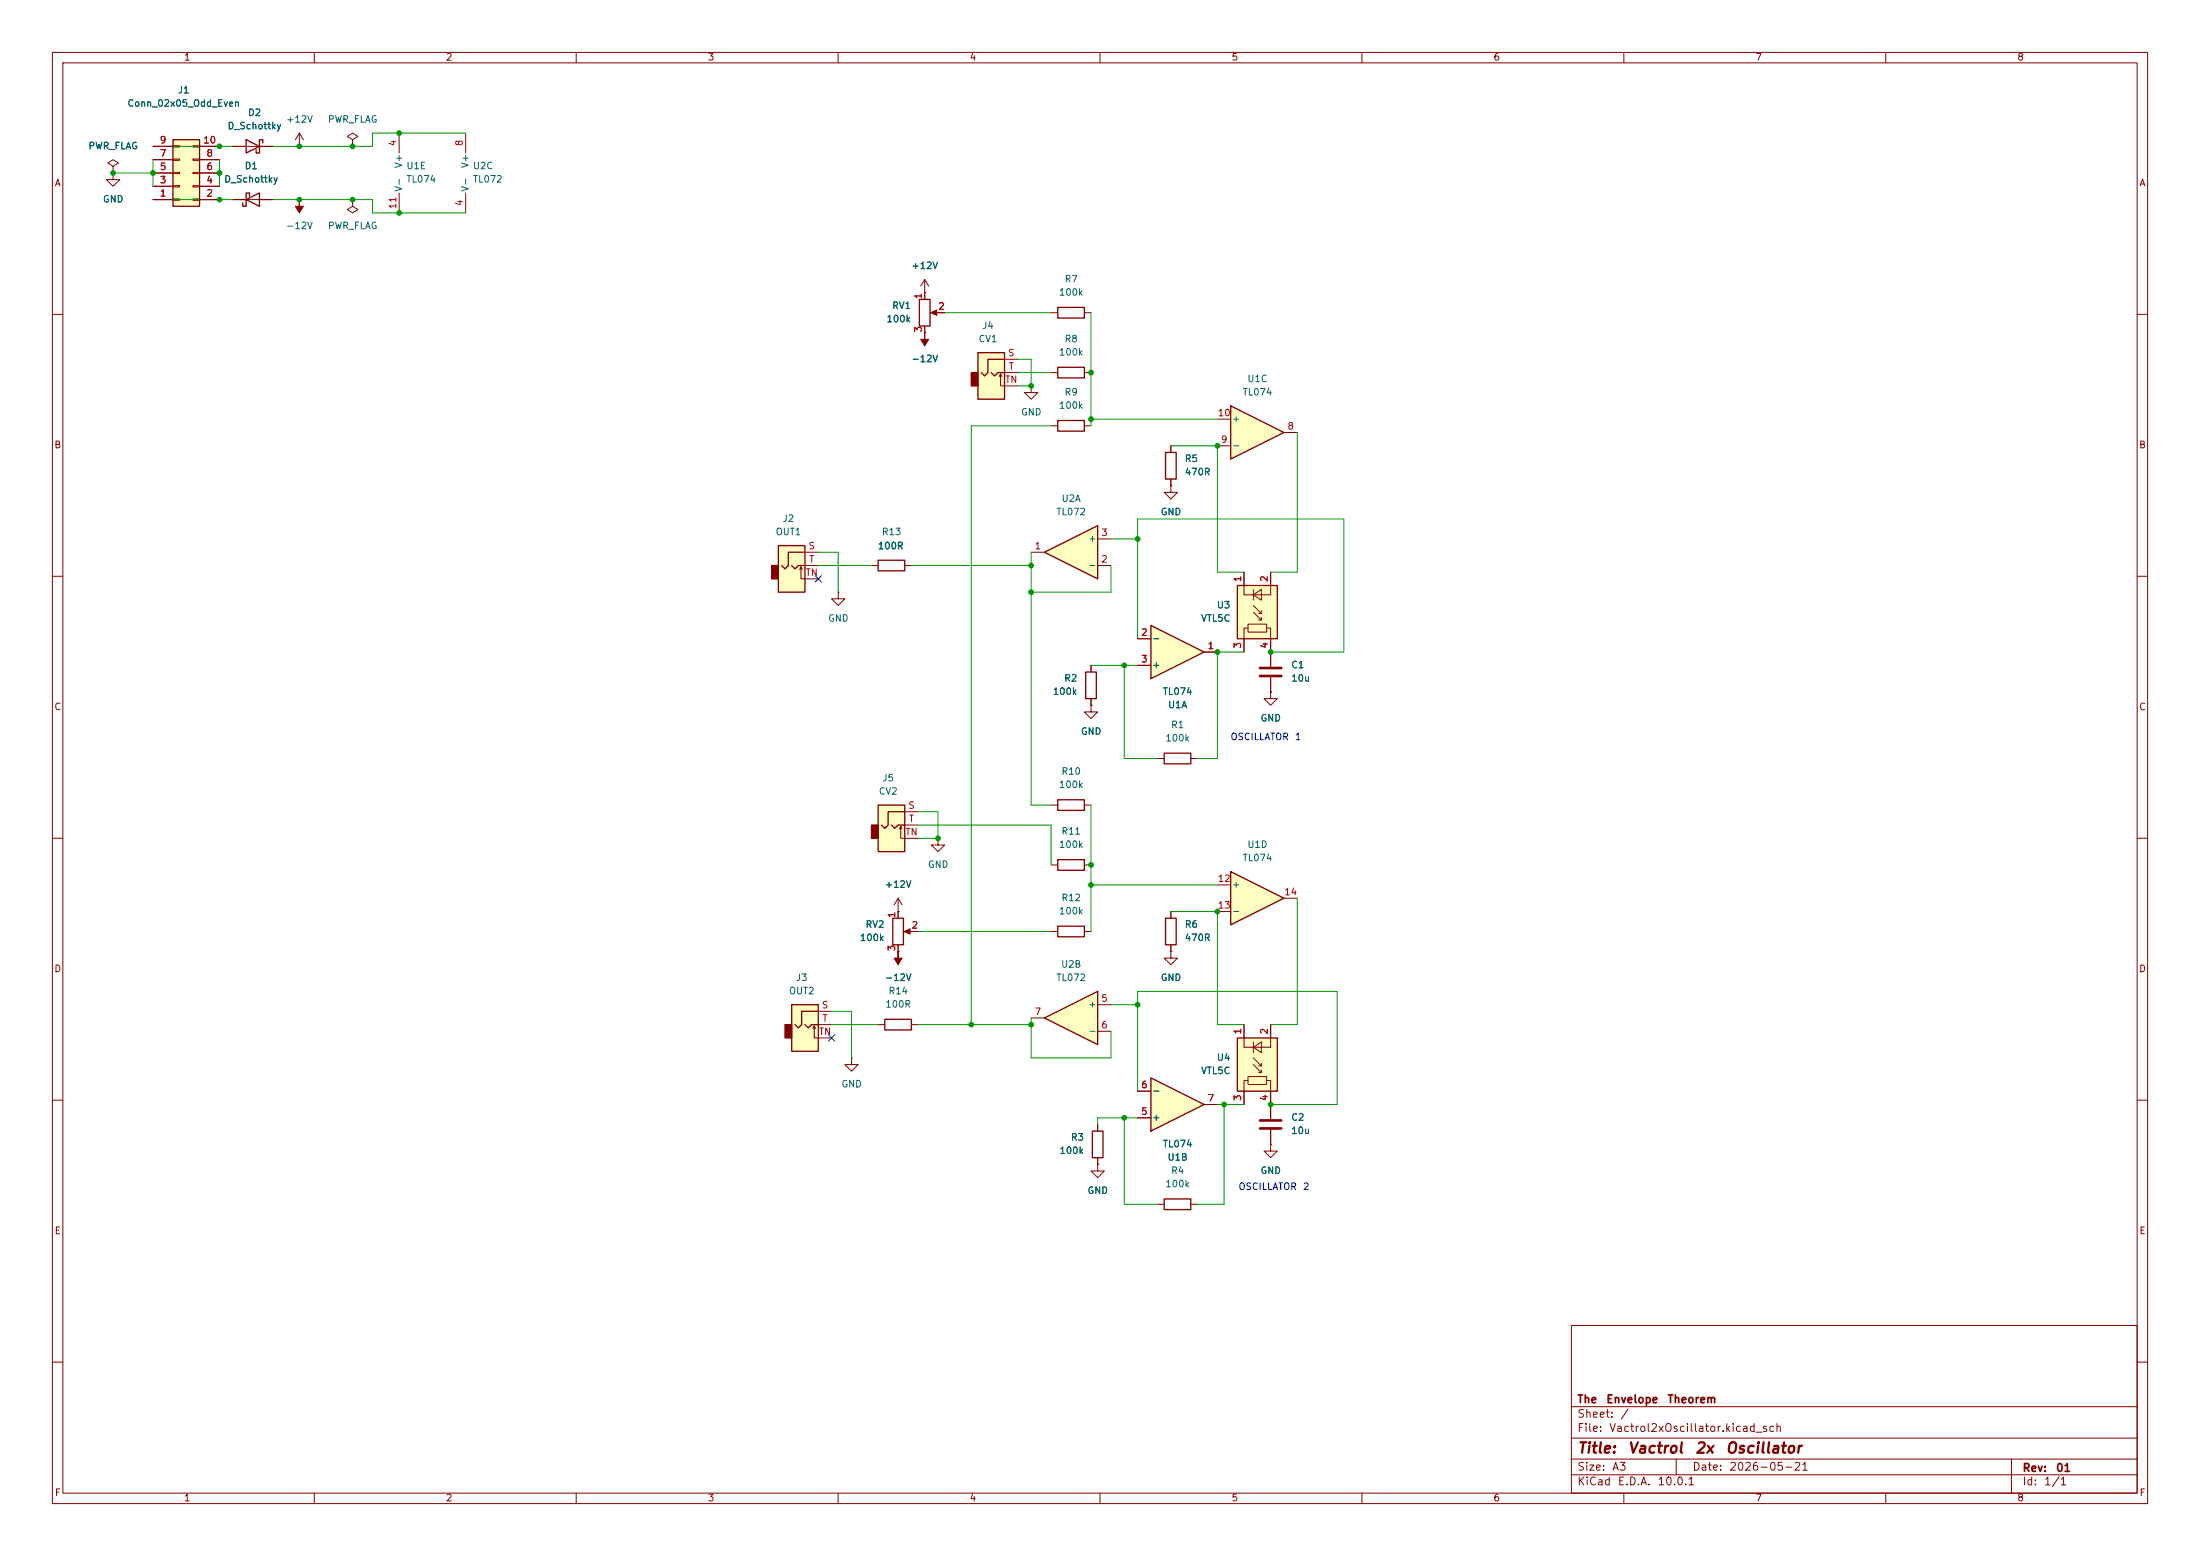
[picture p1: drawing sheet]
<svg xmlns="http://www.w3.org/2000/svg" width="420mm" height="297mm" viewBox="0 0 420 297" stroke-linecap="round" stroke-linejoin="round" font-family="sans-serif">
<g fill="none" stroke="#840000" stroke-width=".19">
<path d="M10 10h400v277h-400zM12 12h396v273h-396zM60 10v2M110 10v2M160 10v2M210 10v2M260 10v2M310 10v2M360 10v2M21.6 33v1.3h1.3l-1.3 1.3-1.3-1.3h1.3M21.6 33h.1M21.6 31.8l1-.7-1-.6-1 .6 1 .7v1.2"/>
<path d="M10 60h2M408 60h2M223.5 85.1v1.3M223.5 91.4v1.3M10 110h2M408 110h2M10 160h2M408 160h2M167.6 195.6h1.3M174 195.6h1.3M10 210h2M408 210h2"/>
<path d="M300 253h108v32h-108zM10 260h2M300 278.5h108M300 274.5h108M300 268.5h108M320 278.5v3M384 278.5v6.5M408 260h2M60 285v2M110 285v2M160 285v2M210 285v2"/>
<path d="M260 285v2M300 281.5h108M310 285v2M360 285v2"/>
</g>
<path d="M222.5 86.4h2v5h-2zM168.9 194.6h5.1v2h-5.1z" fill="none" stroke="#840000" stroke-width=".25"/>
<path d="M236.2 111.8h7.6v10.1h-7.6z" fill="#ffffc2"/>
<path d="M236.2 111.8h7.6v10.1h-7.6z" fill="none" stroke="#840000" stroke-width=".25"/>
<path d="M237.5 109.2v4.3h5.1v-4.3M238.3 119.1h3.5v1.6h-3.5zM238.3 119.9h-.8v4.6M239.3 113.5l1.5-1v2.1zM239.3 112.5v2.1M239.3 115.6l1.5 1.5M239.3 116.8l1.5 1.6M240.8 116.6v.5h-.5M240.8 117.9v.5h-.5M241.8 119.9h.8v4.6" fill="none" stroke="#840000" stroke-width=".19"/>
<path d="M151.1 191.8h5.1v8.9h-5.1z" fill="#ffffc2"/>
<path d="M149.9 195.6h1.2v2.5h-1.2z" fill="#840000" stroke="#840000" stroke-width=".25"/>
<path d="M207.3 128.3h2v5.1h-2zM201.9 164.1h5.1v2h-5.1zM151.1 191.8h5.1v8.9h-5.1zM153.7 195.6l.6 .6 .6-.6h1.3M156.2 193h-3.2v2.6l-.6 .6-.6-.6M208.5 215.9h2.1v5.1h-2.1z" fill="none" stroke="#840000" stroke-width=".25"/>
<g fill="none" stroke="#840000" stroke-width=".19">
<path d="M208.3 127v1.3M208.3 133.4v1.2M179.1 160v1.3h1.2l-1.2 1.3-1.3-1.3h1.3M179.1 160h.1M200.7 165.1h1.2M207 165.1h1.3M155.2 196.3l.2-.5v2.3h3.3M155.4 195.8l.3 .5M156.2 193h2.5M156.2 195.6h2.5M209.5 214.6v1.3M242.6 218.4v1.3h1.2l-1.2 1.3-1.3-1.3h1.3"/>
<path d="M242.6 218.4h.1M242.6 210.8v2.8M242.6 215.6v2.8M209.5 221v1.2"/>
</g>
<path d="M240.5 213.9h4.1M240.5 215.4h4.1" fill="none" stroke="#840000" stroke-width=".51"/>
<path d="M219.7 119.4l10.2 5.1-10.2 5z" fill="#ffffc2"/>
<path d="M219.7 119.4l10.2 5.1-10.2 5zM201.9 152.7h5.1v2h-5.1zM222.2 143.8h5.1v2h-5.1z" fill="none" stroke="#840000" stroke-width=".25"/>
<path d="M208.3 134.6v1.3h1.2l-1.2 1.3-1.3-1.3h1.3M208.3 134.6h.1M217.2 121.9h2.5M217.2 127h2.5M229.9 124.5h2.5M200.7 153.7h1.2M207 153.7h1.3M221 144.8h1.2M227.3 144.8h1.3M209.5 222.2v1.3h1.3l-1.3 1.3-1.2-1.3h1.2M209.5 222.2h.1" fill="none" stroke="#840000" stroke-width=".19"/>
<path d="M219.7 205.7l10.2 5.1-10.2 5.1z" fill="#ffffc2"/>
<path d="M47 26.7l2.5 1.2-2.5 1.3zM50.2 27.3v-.6h-.7v2.5h-.6v-.6M219.7 205.7l10.2 5.1-10.2 5.1zM222.2 228.9h5.1v2h-5.1z" fill="none" stroke="#840000" stroke-width=".25"/>
<path d="M44.4 27.9h7.7M223.5 92.7v1.3h1.3l-1.3 1.3-1.3-1.3h1.3M223.5 92.7h.1M217.2 213.4h2.5M217.2 208.3h2.5M229.9 210.8h2.5M221 229.9h1.2M227.3 229.9h1.3" fill="none" stroke="#840000" stroke-width=".19"/>
<path d="M234.9 77.5l10.2 5.1-10.2 5z" fill="#ffffc2"/>
<path d="M234.9 77.5l10.2 5.1-10.2 5zM167.6 106.9h5.1v2.1h-5.1zM170.4 175.3h2.1v5h-2.1z" fill="none" stroke="#840000" stroke-width=".25"/>
<g fill="none" stroke="#840000" stroke-width=".19">
<path d="M232.4 85.1h2.5M232.4 80h2.5M245.1 82.6h2.5M160 113v1.3h1.3l-1.3 1.3-1.3-1.3h1.3M160 113h.1M166.4 108h1.2M172.7 108h1.3M242.6 132.1v1.3h1.2l-1.2 1.2-1.3-1.2h1.3M242.6 132.1h.1M242.6 124.5v2.8M242.6 129.3v2.8M171.4 174h.1"/>
<path d="M171.4 171.5l-.7 1.2M171.4 171.5l.8 1.2M171.4 171.5v3.8M173 177.8h2.3M171.4 180.3v1.3"/>
</g>
<path d="M240.5 127.5h4.1M240.5 129h4.1" fill="none" stroke="#840000" stroke-width=".51"/>
<path d="M172.6 177.8l1.1-.5v1z" fill="#840000" stroke="#840000" stroke-width=".19"/>
<path d="M236.2 198.1h7.6v10.2h-7.6z" fill="#ffffc2"/>
<path d="M236.2 198.1h7.6v10.2h-7.6z" fill="none" stroke="#840000" stroke-width=".25"/>
<path d="M171.4 181.6h.1M237.5 195.6v4.3h5.1v-4.3M239.3 199.9l1.5-1v2zM239.3 198.9v2M238.3 205.5h3.5v1.5h-3.5zM238.3 206.2h-.8v4.6M239.3 201.9l1.5 1.6M239.3 203.2l1.5 1.5M240.8 202.9v.6h-.5M240.8 204.2v.5h-.5M241.8 206.2h.8v4.6" fill="none" stroke="#840000" stroke-width=".19"/>
<path d="M171.4 181.6v1.3h.8l-.8 1.3-.7-1.3h.7z" fill="#840000" stroke="#840000" stroke-width=".19"/>
<path d="M167.6 153.7h5.1v8.9h-5.1z" fill="#ffffc2"/>
<path d="M166.4 157.5h1.2v2.5h-1.2z" fill="#840000" stroke="#840000" stroke-width=".25"/>
<path d="M167.6 153.7h5.1v8.9h-5.1zM170.2 157.5l.6 .6 .6-.6h1.3M172.7 154.9h-3.2v2.6l-.6 .6-.6-.6" fill="none" stroke="#840000" stroke-width=".25"/>
<path d="M171.7 158.2l.3-.5v2.3h3.3M172 157.7l.2 .5M172.7 154.9h2.6M172.7 157.5h2.6" fill="none" stroke="#840000" stroke-width=".19"/>
<path d="M33 26.7h5.1v12.7h-5.1z" fill="#ffffc2"/>
<path d="M33 26.7h5.1v12.7h-5.1zM201.9 176.8h5.1v2h-5.1zM222.5 175.3h2v5h-2z" fill="none" stroke="#840000" stroke-width=".25"/>
<g fill="none" stroke="#840000" stroke-width=".19">
<path d="M29.2 38.1h3.8M29.2 35.6h3.8M29.2 33h3.8M29.2 30.5h3.8M29.2 27.9h3.8M33 38h1.3v.2h-1.3zM33 35.4h1.3v.3h-1.3zM33 32.9h1.3v.2h-1.3zM33 30.4h1.3v.2h-1.3zM33 27.8h1.3v.3h-1.3zM36.8 38h1.3v.2h-1.3zM36.8 35.4h1.3v.3h-1.3z"/>
<path d="M36.8 32.9h1.3v.2h-1.3zM36.8 30.4h1.3v.2h-1.3zM36.8 27.8h1.3v.3h-1.3zM38.1 38.1h3.8M38.1 35.6h3.8M38.1 33h3.8M38.1 30.5h3.8M38.1 27.9h3.8M57.1 27.9h.1M57.1 25.4l-.7 1.3M57.1 25.4l.8 1.3M57.1 25.4v2.5"/>
<path d="M67.3 26.7l1-.7-1-.6-1 .6 1 .7v1.2M67.3 27.9h.1M200.7 177.8h1.2M207 177.8h1.3M223.5 174v1.3M223.5 181.6v1.3h1.3l-1.3 1.3-1.3-1.3h1.3M223.5 181.6h.1M223.5 180.3v1.3"/>
</g>
<path d="M234.9 166.4l10.2 5.1-10.2 5z" fill="#ffffc2"/>
<path d="M201.9 80.3h5.1v2h-5.1zM234.9 166.4l10.2 5.1-10.2 5z" fill="none" stroke="#840000" stroke-width=".25"/>
<path d="M196.8 73.7v1.2h1.3l-1.3 1.3-1.2-1.3h1.2M196.8 73.7h.1M200.7 81.3h1.2M207 81.3h1.3M232.4 168.9h2.5M232.4 174h2.5M245.1 171.5h2.5" fill="none" stroke="#840000" stroke-width=".19"/>
<path d="M148.6 104.1h5.1v8.9h-5.1z" fill="#ffffc2"/>
<path d="M147.3 108h1.3v2.5h-1.3z" fill="#840000" stroke="#840000" stroke-width=".25"/>
<path d="M201.9 58.7h5.1v2h-5.1zM201.9 70.1h5.1v2h-5.1zM148.6 104.1h5.1v8.9h-5.1zM151.1 108l.7 .6 .6-.6h1.3M153.7 105.4h-3.2v2.6l-.6 .6-.7-.6" fill="none" stroke="#840000" stroke-width=".25"/>
<path d="M200.7 59.7h1.2M207 59.7h1.3M200.7 71.1h1.2M207 71.1h1.3M152.7 108.7l.2-.5v2.3h3.3M152.9 108.2l.3 .5M153.7 105.4h2.5M153.7 108h2.5" fill="none" stroke="#840000" stroke-width=".19"/>
<path d="M186.7 67.3h5.1v8.9h-5.1z" fill="#ffffc2"/>
<path d="M185.4 71.1h1.3v2.6h-1.3z" fill="#840000" stroke="#840000" stroke-width=".25"/>
<path d="M47 38.1l2.5-1.3v2.6zM47.6 37.5v-.7h-.6v2.6h-.6v-.7M175.5 57.2h2v5h-2zM186.7 67.3h5.1v8.9h-5.1zM189.2 71.1l.7 .7 .6-.7h1.3M191.8 68.6h-3.2v2.5l-.6 .7-.7-.7" fill="none" stroke="#840000" stroke-width=".25"/>
<g fill="none" stroke="#840000" stroke-width=".19">
<path d="M44.4 38.1h7.7M57.1 38.1h.1M67.3 38.1v1.3l-1 .6 1 .6 1-.6-1-.6M67.3 38.1h.1M176.5 55.9h.1M176.5 53.3l-.7 1.3M176.5 53.3l.8 1.3M176.5 53.3v3.9M178.1 59.7h2.2M176.5 63.5h.1M176.5 62.2v1.3M190.8 71.9l.2-.5v2.3h3.3"/>
<path d="M191 71.4l.3 .5M191.8 68.6h2.5M191.8 71.1h2.5"/>
</g>
<g fill="#840000" stroke="#840000" stroke-width=".19">
<path d="M177.7 59.7l1.1-.5v1z"/>
<path d="M176.5 63.5v1.3h.8l-.8 1.2-.7-1.2h.7z"/>
<path d="M57.1 38.1v1.3h.8l-.8 1.2-.7-1.2h.7z"/>
</g>
<path d="M199.4 194.3l10.1-5.1v10.2z" fill="#ffffc2"/>
<path d="M199.4 194.3l10.1-5.1v10.2z" fill="none" stroke="#840000" stroke-width=".25"/>
<path d="M196.8 194.3h2.6M209.5 191.8h2.6M209.5 196.9h2.6" fill="none" stroke="#840000" stroke-width=".19"/>
<path d="M199.4 105.4l10.1-5.1v10.2z" fill="#ffffc2"/>
<path d="M199.4 105.4l10.1-5.1v10.2z" fill="none" stroke="#840000" stroke-width=".25"/>
<g fill="none" stroke="#840000" stroke-width=".19">
<path d="M21.6 33h.1M29.2 38.1h3.8M29.2 35.6h3.8M29.2 33h3.8M29.2 30.5h3.8M29.2 27.9h3.8M38.1 38.1h3.8M38.1 35.6h3.8M38.1 33h3.8M38.1 30.5h3.8M38.1 27.9h3.8M44.4 38.1h2.6"/>
<path d="M44.4 27.9h2.6M49.5 38.1h2.6M49.5 27.9h2.6M76.2 25.4v3.8M76.2 36.8v3.8M88.9 25.4v3.8M88.9 36.8v3.8M176.5 55.9h.1M176.5 55.9v1.3M179.1 59.7h1.2M176.5 63.5h.1M176.5 62.2v1.3"/>
<path d="M223.5 92.7h.1M223.5 85.1v1.3M223.5 91.4v1.3M196.8 105.4h2.6M209.5 108h2.6M209.5 102.9h2.6M237.5 109.2v2.6M242.6 109.2v2.6M208.3 134.6h.1M208.3 127v1.3M208.3 133.4v1.2M217.2 121.9h2.5"/>
<path d="M217.2 127h2.5M229.9 124.5h2.5M237.5 121.9v2.6M242.6 132.1h.1M242.6 121.9v5.4M242.6 129.3v2.8M171.4 174h.1M171.4 174v1.3M174 177.8h1.3M223.5 174v1.3M171.4 181.6h.1M171.4 180.3v1.3"/>
<path d="M223.5 181.6h.1M223.5 180.3v1.3M237.5 195.6v2.5M242.6 195.6v2.5M162.6 201.9v1.3h1.2l-1.2 1.3-1.3-1.3h1.3M162.6 201.9h.1M209.5 214.6v1.3M217.2 213.4h2.5M217.2 208.3h2.5M229.9 210.8h2.5M237.5 208.3v2.5M242.6 218.4h.1"/>
<path d="M242.6 208.3v5.3M242.6 215.6v2.8M209.5 222.2h.1M209.5 221v1.2"/>
</g>
<g fill="none" stroke="#009600" stroke-width=".19">
<path d="M21.6 33h7.6M29.2 30.5v5.1M29.2 38.1h15.2M29.2 27.9h15.2M41.9 30.5v5.1M52.1 38.1h19v2.5h17.8M88.9 25.4h-17.8v2.5h-19M180.3 59.7h20.4M208.3 59.7v21.6M194.3 68.6h2.5v5.1h-2.5M194.3 71.1h6.4M200.7 81.3h-15.3v114.3"/>
<path d="M208.3 80h24.1M223.5 85.1h8.9v24.1h5.1M247.6 82.6v26.6h-5M156.2 105.4h3.8v7.6M156.2 108h10.2M174 108h22.8M196.8 105.4v48.3h3.9M212.1 108v5h-15.3M212.1 102.9h5.1M208.3 127h8.9M214.6 127v17.8h6.4M217.2 121.9v-22.8h39.3v25.4h-13.9"/>
<path d="M237.5 124.5h-5.1v20.3h-3.8M175.3 154.9h3.8v5.1h-3.8M175.3 157.5h25.4v7.6M208.3 153.7v24.1M175.3 177.8h25.4M208.3 168.9h24.1M223.5 174h8.9v21.6h5.1M247.6 171.5v24.1h-5M158.7 195.6h8.9M158.7 193h3.9v8.9M175.3 195.6h21.5M196.8 194.3v7.6h15.3v-5"/>
<path d="M212.1 191.8h5.1M214.6 213.4v16.5h6.4M217.2 208.3v-19.1h38.1v21.6h-12.7M217.2 213.4h-7.7v1.2M232.4 210.8h5.1M233.7 210.8v19.1h-5.1"/>
</g>
<path d="M155.6 109.9l1.2 1.2M156.8 109.9l-1.2 1.2M158.1 197.5l1.3 1.2M159.4 197.5l-1.3 1.2" fill="none" stroke="#000084" stroke-width=".19"/>
<g fill="#009600" stroke="#009600" stroke-width=".19">
<circle cx="232.4" cy="124.5" r=".46"/>
<circle cx="214.6" cy="127" r=".46"/>
<circle cx="242.6" cy="124.5" r=".46"/>
<circle cx="67.3" cy="38.1" r=".46"/>
<circle cx="57.1" cy="27.9" r=".46"/>
<circle cx="67.3" cy="27.9" r=".46"/>
<circle cx="57.1" cy="38.1" r=".46"/>
<circle cx="41.9" cy="27.9" r=".46"/>
<circle cx="41.9" cy="33" r=".46"/>
<circle cx="41.9" cy="38.1" r=".46"/>
<circle cx="76.2" cy="25.4" r=".46"/>
<circle cx="29.2" cy="33" r=".46"/>
<circle cx="21.6" cy="33" r=".46"/>
<circle cx="242.6" cy="210.8" r=".46"/>
<circle cx="208.3" cy="168.9" r=".46"/>
<circle cx="208.3" cy="165.1" r=".46"/>
<circle cx="232.4" cy="174" r=".46"/>
<circle cx="233.7" cy="210.8" r=".46"/>
<circle cx="217.2" cy="102.9" r=".46"/>
<circle cx="208.3" cy="80" r=".46"/>
<circle cx="196.8" cy="113" r=".46"/>
<circle cx="196.8" cy="108" r=".46"/>
<circle cx="232.4" cy="85.1" r=".46"/>
<circle cx="76.2" cy="40.6" r=".46"/>
<circle cx="208.3" cy="71.1" r=".46"/>
<circle cx="196.8" cy="73.7" r=".46"/>
<circle cx="196.8" cy="195.6" r=".46"/>
<circle cx="185.4" cy="195.6" r=".46"/>
<circle cx="217.2" cy="191.8" r=".46"/>
<circle cx="214.6" cy="213.4" r=".46"/>
<circle cx="179.1" cy="160" r=".46"/>
</g>
<g font-size="2" fill="#840000">
<text x="301" y="277.9">Title:</text>
<text x="310.6" y="277.9">Vactrol</text>
<text x="323.4" y="277.9">2x</text>
<text x="329.3" y="277.9">Oscillator</text>
</g>
<g font-size="1.5" fill="#840000">
<text x="301" y="268.2">The</text>
<text x="306.5" y="268.2">Envelope</text>
<text x="318.2" y="268.2">Theorem</text>
<text x="301" y="273.7">File:</text>
<text x="301" y="271">Sheet:</text>
<text x="307.1" y="273.7">Vactrol2xOscillator.kicad_sch</text>
<text x="309.2" y="271">/</text>
<text x="301" y="281.1">Size:</text>
<text x="307.6" y="281.1">A3</text>
<text x="323" y="281.1">Date:</text>
<text x="330" y="281.1">2026-05-21</text>
<text x="386" y="281.3">Rev:</text>
<text x="392.4" y="281.3">01</text>
<text x="301" y="283.9">KiCad</text>
<text x="308.7" y="283.9">E.D.A.</text>
<text x="316.3" y="283.9">10.0.1</text>
<text x="386" y="283.9">Id:</text>
<text x="390.1" y="283.9">1/1</text>
</g>
<g font-size="1.3" fill="#840000">
<text x="35" y="11.9">1</text>
<text x="85" y="11.9">2</text>
<text x="135" y="11.9">3</text>
<text x="185" y="11.9">4</text>
<text x="235" y="11.9">5</text>
<text x="285" y="11.9">6</text>
<text x="335" y="11.9">7</text>
<text x="385" y="11.9">8</text>
<text x="10.3" y="35.9">A</text>
<text x="408.3" y="35.9">A</text>
<text x="10.3" y="85.9">B</text>
<text x="408.2" y="85.9">B</text>
<text x="10.3" y="135.9">C</text>
<text x="408.2" y="135.9">C</text>
<text x="10.3" y="185.9">D</text>
<text x="408.2" y="185.9">D</text>
<text x="10.3" y="235.9">E</text>
<text x="408.3" y="235.9">E</text>
<text x="10.3" y="285.9">F</text>
<text x="35" y="286.9">1</text>
<text x="85" y="286.9">2</text>
<text x="135" y="286.9">3</text>
<text x="185" y="286.9">4</text>
<text x="235" y="286.9">5</text>
<text x="285" y="286.9">6</text>
<text x="335" y="286.9">7</text>
<text x="385" y="286.9">8</text>
<text x="408.3" y="285.9">F</text>
</g>
<g font-size="1.3" fill="#006464">
<text x="24.2" y="20.7">Conn_02x05_Odd_Even</text>
<text x="33.9" y="18.1">J1</text>
<text x="47.2" y="22.5">D2</text>
<text x="54.5" y="23.7">+12V</text>
<text x="62.5" y="23.7">PWR_FLAG</text>
<text x="16.8" y="28.8">PWR_FLAG</text>
<text x="43.3" y="25">D_Schottky</text>
<text x="42.7" y="35.2">D_Schottky</text>
<text x="46.6" y="32.6">D1</text>
<text x="77.1" y="32.2" transform="rotate(-90 77.1 32.2)">V+</text>
<text x="77.5" y="32.6">U1E</text>
<text x="77.5" y="35.2">TL074</text>
<text x="89.8" y="32.2" transform="rotate(-90 89.8 32.2)">V+</text>
<text x="90.2" y="32.6">U2C</text>
<text x="90.2" y="35.2">TL072</text>
<text x="19.6" y="39">GND</text>
<text x="77.1" y="36.7" transform="rotate(-90 77.1 36.7)">V-</text>
<text x="89.8" y="36.7" transform="rotate(-90 89.8 36.7)">V-</text>
<text x="54.5" y="44">-12V</text>
<text x="62.5" y="44">PWR_FLAG</text>
<text x="173.9" y="51.7">+12V</text>
<text x="170.2" y="59.3">RV1</text>
<text x="202" y="56.7">100k</text>
<text x="203.1" y="54.2">R7</text>
<text x="169.1" y="61.8">100k</text>
<text x="186.7" y="65.6">CV1</text>
<text x="187.4" y="63.1">J4</text>
<text x="203.1" y="65.6">R8</text>
<text x="173.9" y="69.4">-12V</text>
<text x="202" y="68.2">100k</text>
<text x="203.1" y="75.8">R9</text>
<text x="237.1" y="75.8">TL074</text>
<text x="238" y="73.3">U1C</text>
<text x="194.8" y="79.6">GND</text>
<text x="202" y="78.3">100k</text>
<text x="235.1" y="80.9">+</text>
<text x="226.1" y="88.5">R5</text>
<text x="235.1" y="86">-</text>
<text x="226.1" y="91">470R</text>
<text x="149.3" y="99.9">J2</text>
<text x="201.6" y="98.7">TL072</text>
<text x="202.6" y="96.1">U2A</text>
<text x="221.5" y="98.7">GND</text>
<text x="148" y="102.5">OUT1</text>
<text x="167.5" y="105.2">100R</text>
<text x="168.2" y="102.5">R13</text>
<text x="207.6" y="103.7">+</text>
<text x="207.6" y="108.8">-</text>
<text x="158" y="119">GND</text>
<text x="229.2" y="119">VTL5C</text>
<text x="232.2" y="116.4">U3</text>
<text x="219.8" y="122.8">-</text>
<text x="203" y="130.4">R2</text>
<text x="219.8" y="127.9">+</text>
<text x="246.4" y="127.9">C1</text>
<text x="246.4" y="130.4">10u</text>
<text x="200.9" y="132.9">100k</text>
<text x="221.9" y="132.9">TL074</text>
<text x="222.9" y="135.5">U1A</text>
<text x="206.2" y="140.6">GND</text>
<text x="222.4" y="141.8">100k</text>
<text x="223.4" y="139.3">R1</text>
<text x="240.5" y="138">GND</text>
<text x="168.4" y="149.5">J5</text>
<text x="202.5" y="148.2">R10</text>
<text x="167.7" y="152">CV2</text>
<text x="202" y="150.7">100k</text>
<text x="202.5" y="159.6">R11</text>
<text x="177" y="166">GND</text>
<text x="202" y="162.2">100k</text>
<text x="237.1" y="164.7">TL074</text>
<text x="238" y="162.2">U1D</text>
<text x="168.8" y="169.8">+12V</text>
<text x="202.5" y="172.3">R12</text>
<text x="235.1" y="169.8">+</text>
<text x="164" y="179.9">100k</text>
<text x="165.1" y="177.4">RV2</text>
<text x="202" y="174.9">100k</text>
<text x="226.1" y="177.4">R6</text>
<text x="226.1" y="179.9">470R</text>
<text x="235.1" y="174.9">-</text>
<text x="202.5" y="185">U2B</text>
<text x="150.5" y="190.1">OUT2</text>
<text x="151.8" y="187.6">J3</text>
<text x="168.8" y="187.6">-12V</text>
<text x="169.5" y="190.1">R14</text>
<text x="201.6" y="187.6">TL072</text>
<text x="221.5" y="187.6">GND</text>
<text x="168.9" y="192.6">100R</text>
<text x="207.6" y="192.6">+</text>
<text x="207.6" y="197.7">-</text>
<text x="232.2" y="202.8">U4</text>
<text x="160.5" y="207.9">GND</text>
<text x="219.8" y="209.1">-</text>
<text x="229.2" y="205.3">VTL5C</text>
<text x="219.8" y="214.2">+</text>
<text x="246.4" y="214.2">C2</text>
<text x="202.1" y="220.6">100k</text>
<text x="204.3" y="218">R3</text>
<text x="221.9" y="219.3">TL074</text>
<text x="222.8" y="221.8">U1B</text>
<text x="246.4" y="216.8">10u</text>
<text x="222.4" y="226.9">100k</text>
<text x="223.4" y="224.4">R4</text>
<text x="240.5" y="224.4">GND</text>
<text x="207.5" y="228.2">GND</text>
</g>
<g font-size="1.3" fill="#a90000">
<text x="30.4" y="27.7">9</text>
<text x="38.7" y="27.7">10</text>
<text x="75.9" y="28" transform="rotate(-90 75.9 28)">4</text>
<text x="88.6" y="28" transform="rotate(-90 88.6 28)">8</text>
<text x="30.4" y="35.3">3</text>
<text x="30.4" y="32.8">5</text>
<text x="30.4" y="30.2">7</text>
<text x="39.3" y="35.3">4</text>
<text x="39.3" y="32.8">6</text>
<text x="39.3" y="30.2">8</text>
<text x="30.4" y="37.8">1</text>
<text x="39.3" y="37.8">2</text>
<text x="75.9" y="40" transform="rotate(-90 75.9 40)">11</text>
<text x="88.6" y="39.4" transform="rotate(-90 88.6 39.4)">4</text>
<text x="176.3" y="57.2" transform="rotate(-90 176.3 57.2)">1</text>
<text x="179" y="59.4">2</text>
<text x="176.3" y="63.6" transform="rotate(-90 176.3 63.6)">3</text>
<text x="192.3" y="68.3">S</text>
<text x="192.5" y="70.9">T</text>
<text x="191.8" y="73.4">TN</text>
<text x="232.4" y="79.8">10</text>
<text x="245.7" y="82.3">8</text>
<text x="233" y="84.8">9</text>
<text x="154.2" y="105.2">S</text>
<text x="154.4" y="107.7">T</text>
<text x="197.4" y="105.2">1</text>
<text x="210.1" y="107.7">2</text>
<text x="210.1" y="102.6">3</text>
<text x="153.7" y="110.2">TN</text>
<text x="237.2" y="111.2" transform="rotate(-90 237.2 111.2)">1</text>
<text x="242.3" y="111.2" transform="rotate(-90 242.3 111.2)">2</text>
<text x="217.7" y="121.7">2</text>
<text x="230.4" y="124.2">1</text>
<text x="237.2" y="123.9" transform="rotate(-90 237.2 123.9)">3</text>
<text x="242.3" y="123.9" transform="rotate(-90 242.3 123.9)">4</text>
<text x="217.7" y="126.7">3</text>
<text x="173.3" y="154.7">S</text>
<text x="172.7" y="159.8">TN</text>
<text x="173.4" y="157.2">T</text>
<text x="232.4" y="168.7">12</text>
<text x="232.4" y="173.7">13</text>
<text x="245.1" y="171.2">14</text>
<text x="171.2" y="175.3" transform="rotate(-90 171.2 175.3)">1</text>
<text x="173.9" y="177.5">2</text>
<text x="171.2" y="181.7" transform="rotate(-90 171.2 181.7)">3</text>
<text x="210.1" y="191.5">5</text>
<text x="156.2" y="197.9">TN</text>
<text x="156.8" y="192.8">S</text>
<text x="156.9" y="195.3">T</text>
<text x="197.4" y="194.1">7</text>
<text x="210.1" y="196.6">6</text>
<text x="237.2" y="197.6" transform="rotate(-90 237.2 197.6)">1</text>
<text x="242.3" y="197.6" transform="rotate(-90 242.3 197.6)">2</text>
<text x="217.7" y="208">6</text>
<text x="217.7" y="213.1">5</text>
<text x="230.4" y="210.6">7</text>
<text x="237.2" y="210.3" transform="rotate(-90 237.2 210.3)">3</text>
<text x="242.3" y="210.3" transform="rotate(-90 242.3 210.3)">4</text>
</g>
<g font-size="1.3" fill="#0000c2">
<text x="234.8" y="141.6">OSCILLATOR</text>
<text x="247.1" y="141.6">1</text>
<text x="236.3" y="227.4">OSCILLATOR</text>
<text x="248.6" y="227.4">2</text>
</g>
</svg>
